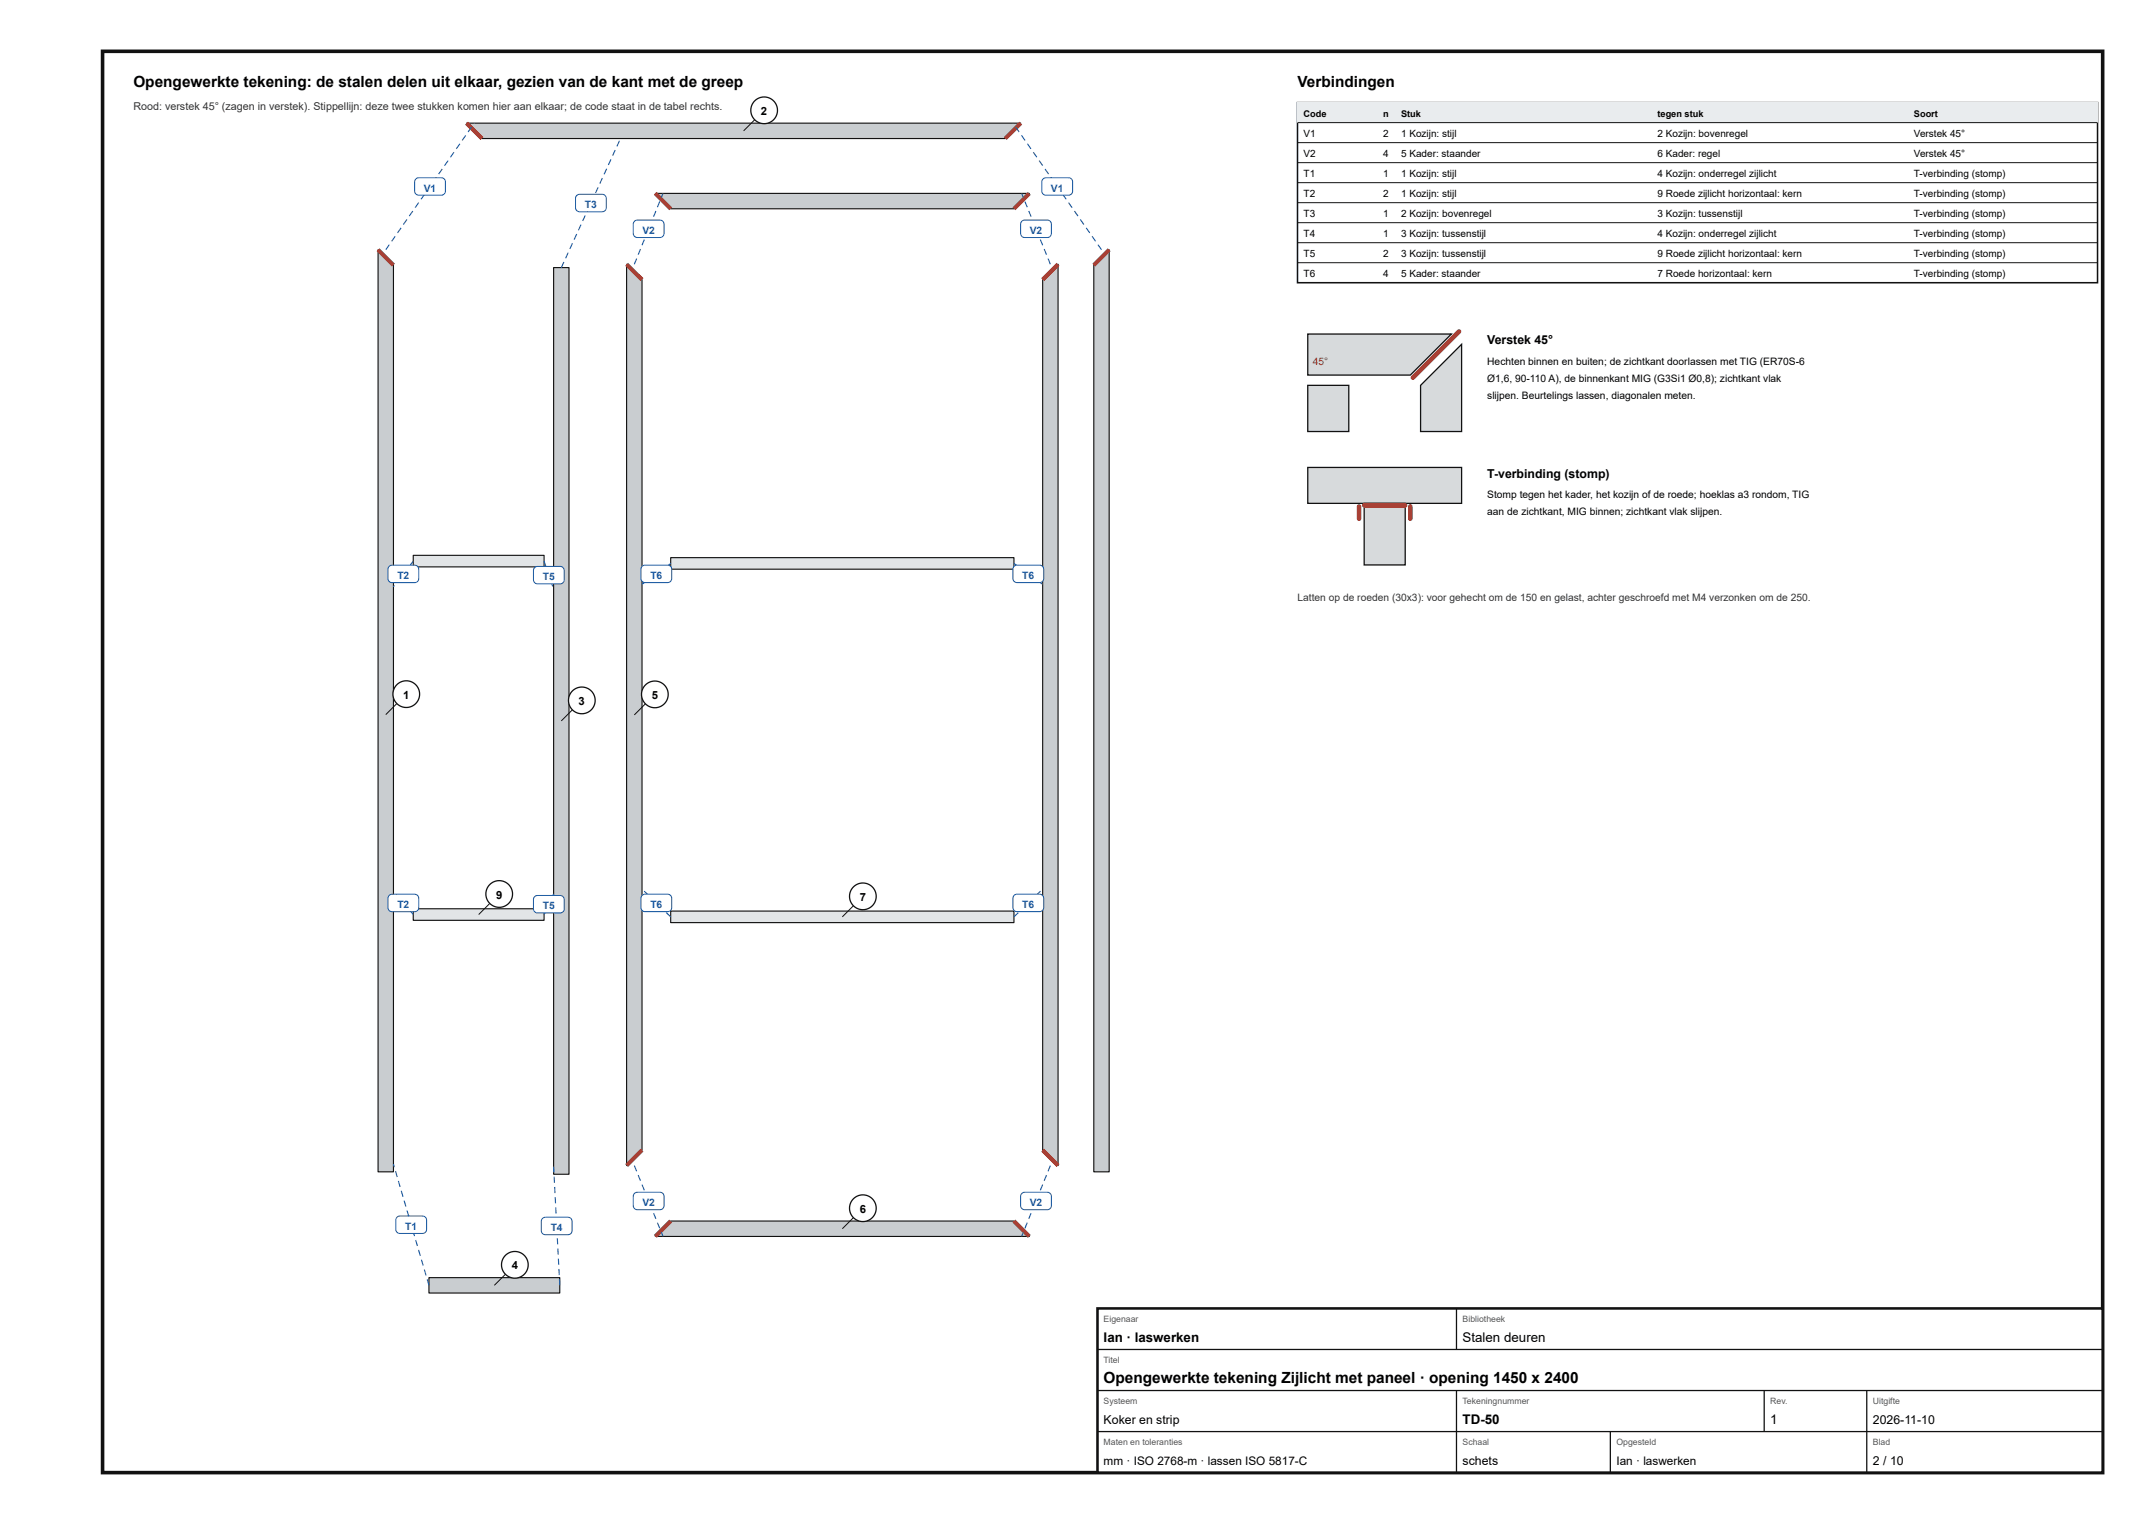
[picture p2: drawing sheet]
<svg xmlns="http://www.w3.org/2000/svg" width="420mm" height="297mm" viewBox="0 0 420 297" stroke-linecap="round" stroke-linejoin="round" font-family="sans-serif">
<path d="M20 10h390v277h-390z" fill="none" stroke="#111" stroke-width=".7" stroke-linecap="butt"/>
<path d="M73.7 48.7l3 3v176.7h-3z" fill="#c9cdd0"/>
<path d="M73.7 48.7l3 3v176.7h-3z" fill="none" stroke="#111" stroke-width=".22"/>
<path d="M73.7 48.7l3 3" fill="none" stroke="#c0392b" stroke-width=".8" stroke-linecap="butt"/>
<path d="M213.3 51.7l3-3v179.7h-3z" fill="#c9cdd0"/>
<path d="M213.3 51.7l3-3v179.7h-3z" fill="none" stroke="#111" stroke-width=".22"/>
<path d="M216.3 48.7l-3 3" fill="none" stroke="#c0392b" stroke-width=".8" stroke-linecap="butt"/>
<path d="M91 24h108l-3 3h-102z" fill="#c9cdd0"/>
<path d="M91 24h108l-3 3h-102z" fill="none" stroke="#111" stroke-width=".22"/>
<path d="M91 24l3 3M199 24l-3 3" fill="none" stroke="#c0392b" stroke-width=".8" stroke-linecap="butt"/>
<path d="M107.9 52.2h3v176.6h-3z" fill="#c9cdd0"/>
<path d="M107.9 52.2h3v176.6h-3z" fill="none" stroke="#111" stroke-width=".22"/>
<path d="M83.6 249h25.5v3h-25.5z" fill="#c9cdd0"/>
<path d="M83.6 249h25.5v3h-25.5z" fill="none" stroke="#111" stroke-width=".22"/>
<path d="M122.2 51.5l3 3v169.6l-3 3.1z" fill="#c9cdd0"/>
<path d="M122.2 51.5l3 3v169.6l-3 3.1z" fill="none" stroke="#111" stroke-width=".22"/>
<path d="M122.2 51.5l3 3M125.2 224.1l-3 3.1" fill="none" stroke="#c0392b" stroke-width=".8" stroke-linecap="butt"/>
<path d="M203.3 54.5l3-3v175.7l-3-3.1z" fill="#c9cdd0"/>
<path d="M203.3 54.5l3-3v175.7l-3-3.1z" fill="none" stroke="#111" stroke-width=".22"/>
<path d="M206.3 51.5l-3 3M203.3 224.1l3 3.1" fill="none" stroke="#c0392b" stroke-width=".8" stroke-linecap="butt"/>
<path d="M130.8 238h66.9l3 3h-72.9z" fill="#c9cdd0"/>
<path d="M130.8 238h66.9l3 3h-72.9z" fill="none" stroke="#111" stroke-width=".22"/>
<path d="M130.8 238l-3 3M197.7 238l3 3" fill="none" stroke="#c0392b" stroke-width=".8" stroke-linecap="butt"/>
<path d="M127.8 37.7h72.9l-3 3h-66.9z" fill="#c9cdd0"/>
<path d="M127.8 37.7h72.9l-3 3h-66.9z" fill="none" stroke="#111" stroke-width=".22"/>
<path d="M127.8 37.7l3 3M200.7 37.7l-3 3" fill="none" stroke="#c0392b" stroke-width=".8" stroke-linecap="butt"/>
<path d="M130.8 177.6h66.9v2.2h-66.9z" fill="#e2e5e7"/>
<path d="M130.8 177.6h66.9v2.2h-66.9z" fill="none" stroke="#111" stroke-width=".22"/>
<path d="M130.8 108.7h66.9v2.2h-66.9z" fill="#e2e5e7"/>
<path d="M130.8 108.7h66.9v2.2h-66.9z" fill="none" stroke="#111" stroke-width=".22"/>
<path d="M80.6 177.1h25.5v2.3h-25.5z" fill="#e2e5e7"/>
<path d="M80.6 177.1h25.5v2.3h-25.5z" fill="none" stroke="#111" stroke-width=".22"/>
<path d="M80.6 108.2h25.5v2.3h-25.5z" fill="#e2e5e7"/>
<path d="M80.6 108.2h25.5v2.3h-25.5z" fill="none" stroke="#111" stroke-width=".22"/>
<path d="M75.8 47.6l.2 .1-.7 1-.2-.1zM77 46l.1 .1-.6 1-.2-.1zM78.1 44.3l.2 .2-.7 1-.2-.2zM79.3 42.7l.1 .1-.7 1-.1-.1zM80.4 41.1l.2 .1-.7 1-.2-.1zM81.5 39.4l.2 .2-.7 .9-.1-.1zM82.7 37.8l.2 .1-.7 1-.2-.1zM83.8 36.2l.2 .1-.7 1-.1-.2zM85 34.5l.2 .1-.7 1-.2-.1zM86.1 32.9l.2 .1-.7 1-.2-.1zM87.3 31.2l.2 .2-.7 .9-.2-.1zM88.4 29.6l.2 .1-.7 1-.2-.1zM89.6 28l.2 .1-.7 1-.2-.2zM90.7 26.3l.2 .1-.7 1-.2-.1zM91.9 24.7l.1 .1-.6 1-.2-.1zM92.4 23.9l.1 .3z" fill="#1f5fa8"/>
<path d="M81.1 34.9l.5-.3h4.4a.8 .8 0 0 1 .8 .8v1.8a.8 .8 0 0 1-.8 .8h-4.4a.8 .8 0 0 1-.8-.8l.1-1.9z" fill="#fff"/>
<path d="M81.1 34.9l.5-.3h4.4a.8 .8 0 0 1 .8 .8v1.8a.8 .8 0 0 1-.8 .8h-4.4a.8 .8 0 0 1-.8-.8l.1-1.9z" fill="none" stroke="#1f5fa8" stroke-width=".2"/>
<path d="M214 47.7l.2-.1 .7 1-.2 .1zM212.9 46.1l.1-.1 .7 1-.2 .1zM211.7 44.5l.2-.2 .7 1-.2 .2zM210.6 42.8l.1-.1 .7 1-.2 .1zM209.4 41.2l.2-.1 .7 1-.2 .1zM208.3 39.6l.1-.2 .7 1-.1 .1zM207.1 37.9l.2-.1 .7 1-.2 .1zM206 36.3l.2-.1 .6 .9-.1 .2zM204.8 34.6l.2-.1 .7 1-.2 .1zM203.7 33l.2-.1 .6 1-.1 .1zM202.5 31.4l.2-.2 .7 1-.2 .1zM201.4 29.7l.2-.1 .7 1-.2 .1zM200.2 28.1l.2-.1 .7 .9-.2 .2zM199.1 26.4l.2-.1 .7 1-.2 .1zM197.9 24.8l.2-.1 .7 1-.2 .1zM197.4 24.1l.3-.1z" fill="#1f5fa8"/>
<path d="M203.4 34.9l.5-.3h4.4a.8 .8 0 0 1 .8 .8v1.8a.8 .8 0 0 1-.8 .8h-4.4a.8 .8 0 0 1-.8-.8l.1-1.9z" fill="#fff"/>
<path d="M203.4 34.9l.5-.3h4.4a.8 .8 0 0 1 .8 .8v1.8a.8 .8 0 0 1-.8 .8h-4.4a.8 .8 0 0 1-.8-.8l.1-1.9z" fill="none" stroke="#1f5fa8" stroke-width=".2"/>
<path d="M109.8 51l.2 .1-.5 1.1-.2-.1zM110.7 49.2l.2 .1-.5 1.1-.2-.1zM111.5 47.4l.2 .1-.5 1.1-.2-.1zM112.4 45.6l.2 .1-.5 1h-.2zM113.2 43.7l.2 .1-.5 1.1-.2-.1zM114 41.9l.2 .1-.5 1.1-.2-.1zM114.9 40.1l.2 .1-.5 1.1-.2-.1zM115.7 38.3l.2 .1-.5 1.1-.2-.1zM116.5 36.5l.2 .1-.5 1.1-.2-.1zM117.4 34.7h.2l-.5 1.1-.2-.1zM118.2 32.8l.2 .1-.5 1.1-.2-.1zM119 31l.2 .1-.5 1.1-.2-.1zM119.9 29.2l.2 .1-.5 1.1-.2-.1zM120.7 27.4l.2 .1-.5 1.1-.2-.1z" fill="#1f5fa8"/>
<path d="M112.5 38.1l.5-.2h4.4a.8 .8 0 0 1 .8 .8v1.8a.8 .8 0 0 1-.8 .8h-4.4a.8 .8 0 0 1-.8-.8v-2z" fill="#fff"/>
<path d="M112.5 38.1l.5-.2h4.4a.8 .8 0 0 1 .8 .8v1.8a.8 .8 0 0 1-.8 .8h-4.4a.8 .8 0 0 1-.8-.8v-2z" fill="none" stroke="#1f5fa8" stroke-width=".2"/>
<path d="M83.2 249.4l.2-.1 .3 1.2h-.2zM82.6 247.5l.2-.1 .4 1.1-.2 .1zM82.1 245.5h.2l.3 1.1-.2 .1zM81.5 243.6h.2l.4 1.1-.3 .1zM80.9 241.7l.3-.1 .3 1.2-.2 .1zM80.4 239.8l.2-.1 .3 1.2h-.2zM79.8 237.9l.2-.1 .4 1.2h-.2zM79.3 235.9h.2l.3 1.1-.2 .1zM78.7 234h.2l.3 1.1-.2 .1zM78.1 232.1l.2-.1 .4 1.2-.2 .1zM77.6 230.2l.2-.1 .3 1.2h-.2zM77 228.3l.2-.1 .4 1.2h-.3zM76.6 226.9l.2-.1 .2 .6-.2 .1z" fill="#1f5fa8"/>
<path d="M77.4 237.2l.6-.2h4.4a.8 .8 0 0 1 .8 .8v1.8a.8 .8 0 0 1-.8 .8h-4.4a.8 .8 0 0 1-.8-.8v-2z" fill="#fff"/>
<path d="M77.4 237.2l.6-.2h4.4a.8 .8 0 0 1 .8 .8v1.8a.8 .8 0 0 1-.8 .8h-4.4a.8 .8 0 0 1-.8-.8v-2z" fill="none" stroke="#1f5fa8" stroke-width=".2"/>
<path d="M109 249.3h.2l.1 1.2h-.3zM108.9 247.3h.2l.1 1.2h-.3zM108.8 245.3h.2l.1 1.2h-.3zM108.7 243.3h.2v1.2h-.2zM108.6 241.3h.2v1.2h-.2zM108.5 239.3h.2v1.2h-.2zM108.4 237.3h.2v1.2h-.2zM108.3 235.3h.2v1.2h-.2zM108.1 233.3h.3v1.2h-.2zM108 231.3h.3v1.2h-.2zM107.9 229.3h.3v1.2h-.2zM107.8 227.4l.3-.1v1.2h-.2z" fill="#1f5fa8"/>
<path d="M105.8 237.5l.5-.3h4.4a.8 .8 0 0 1 .8 .8v1.8a.8 .8 0 0 1-.8 .8h-4.4a.8 .8 0 0 1-.8-.8l.1-1.9z" fill="#fff"/>
<path d="M105.8 237.5l.5-.3h4.4a.8 .8 0 0 1 .8 .8v1.8a.8 .8 0 0 1-.8 .8h-4.4a.8 .8 0 0 1-.8-.8l.1-1.9z" fill="none" stroke="#1f5fa8" stroke-width=".2"/>
<path d="M123.6 227.2l.2-.1 .4 1.1-.2 .1zM124.3 229.1l.2-.1 .5 1.1-.2 .1zM125.1 230.9l.2-.1 .4 1.1-.2 .1zM125.8 232.8l.2-.1 .5 1.1-.2 .1zM126.6 234.6l.2-.1 .4 1.1-.2 .1zM127.3 236.5l.2-.1 .5 1.1-.2 .1zM128.1 238.3l.2-.1 .4 1.2h-.2zM128.8 240.2l.2-.1 .4 .8-.2 .1z" fill="#1f5fa8"/>
<path d="M123.7 232.6l.6-.2h4.4a.8 .8 0 0 1 .8 .8v1.8a.8 .8 0 0 1-.8 .8h-4.4a.8 .8 0 0 1-.8-.8v-2z" fill="#fff"/>
<path d="M123.7 232.6l.6-.2h4.4a.8 .8 0 0 1 .8 .8v1.8a.8 .8 0 0 1-.8 .8h-4.4a.8 .8 0 0 1-.8-.8v-2z" fill="none" stroke="#1f5fa8" stroke-width=".2"/>
<path d="M124 50.3l.2 .1-.4 1.1h-.2zM124.8 48.5l.2 .1-.5 1.1-.2-.1zM125.5 46.6l.2 .1-.4 1.1h-.2zM126.3 44.8l.2 .1-.5 1.1-.2-.1zM127 42.9l.2 .1-.4 1.1-.2-.1zM127.8 41.1l.2 .1-.5 1.1-.2-.1zM128.5 39.2l.2 .1-.4 1.1-.2-.1zM129.2 37.6l.2 .1-.4 .9-.2-.1z" fill="#1f5fa8"/>
<path d="M123.7 43.1l.6-.2h4.4a.8 .8 0 0 1 .8 .8v1.8a.8 .8 0 0 1-.8 .8h-4.4a.8 .8 0 0 1-.8-.8v-2z" fill="#fff"/>
<path d="M123.7 43.1l.6-.2h4.4a.8 .8 0 0 1 .8 .8v1.8a.8 .8 0 0 1-.8 .8h-4.4a.8 .8 0 0 1-.8-.8v-2z" fill="none" stroke="#1f5fa8" stroke-width=".2"/>
<path d="M204.7 227.1l.2 .1-.4 1.1-.2-.1zM204 229l.2 .1-.5 1.1-.2-.1zM203.2 230.8l.2 .1-.4 1.1-.2-.1zM202.5 232.7l.2 .1-.5 1.1-.2-.1zM201.7 234.5l.2 .1-.4 1.1-.3-.1zM200.9 236.4l.3 .1-.5 1.1-.2-.1zM200.2 238.2l.2 .1-.4 1.1h-.3zM199.4 240.1l.2 .1-.3 .8-.2-.1z" fill="#1f5fa8"/>
<path d="M199.2 232.6l.6-.2h4.4a.8 .8 0 0 1 .8 .8v1.8a.8 .8 0 0 1-.8 .8h-4.4a.8 .8 0 0 1-.8-.8v-2z" fill="#fff"/>
<path d="M199.2 232.6l.6-.2h4.4a.8 .8 0 0 1 .8 .8v1.8a.8 .8 0 0 1-.8 .8h-4.4a.8 .8 0 0 1-.8-.8v-2z" fill="none" stroke="#1f5fa8" stroke-width=".2"/>
<path d="M204.3 50.4l.2-.1 .4 1.2h-.2zM203.5 48.6l.2-.1 .5 1.1-.2 .1zM202.8 46.7l.2-.1 .4 1.2h-.2zM202 44.9l.2-.1 .5 1.1-.2 .1zM201.2 43l.3-.1 .4 1.1-.2 .1zM200.5 41.2l.2-.1 .5 1.1-.3 .1zM199.7 39.3l.3-.1 .4 1.1-.2 .1zM199.1 37.7l.2-.1 .3 .9-.2 .1z" fill="#1f5fa8"/>
<path d="M199.2 43.1l.6-.2h4.4a.8 .8 0 0 1 .8 .8v1.8a.8 .8 0 0 1-.8 .8h-4.4a.8 .8 0 0 1-.8-.8v-2z" fill="#fff"/>
<path d="M199.2 43.1l.6-.2h4.4a.8 .8 0 0 1 .8 .8v1.8a.8 .8 0 0 1-.8 .8h-4.4a.8 .8 0 0 1-.8-.8v-2z" fill="none" stroke="#1f5fa8" stroke-width=".2"/>
<path d="M130 177.8l.9 .8-.2 .2-.9-.9zM128.6 176.4l.8 .8-.1 .2-.9-.9zM127.1 175l.9 .8-.2 .2-.8-.9zM125.7 173.6l.9 .8-.2 .2-.9-.8z" fill="#1f5fa8"/>
<path d="M125.2 174.5l.6-.2h4.4a.8 .8 0 0 1 .8 .8v1.8a.8 .8 0 0 1-.8 .8h-4.4a.8 .8 0 0 1-.8-.8v-2z" fill="#fff"/>
<path d="M125.2 174.5l.6-.2h4.4a.8 .8 0 0 1 .8 .8v1.8a.8 .8 0 0 1-.8 .8h-4.4a.8 .8 0 0 1-.8-.8v-2z" fill="none" stroke="#1f5fa8" stroke-width=".2"/>
<path d="M197.6 178.6l.9-.8 .1 .1-.8 .9zM199.1 177.2l.8-.8 .2 .1-.9 .9zM200.5 175.8l.9-.8 .1 .1-.8 .9zM201.9 174.4l.9-.8 .2 .2-.9 .8z" fill="#1f5fa8"/>
<path d="M197.7 174.5l.6-.2h4.4a.8 .8 0 0 1 .8 .8v1.8a.8 .8 0 0 1-.8 .8h-4.4a.8 .8 0 0 1-.8-.8v-2z" fill="#fff"/>
<path d="M197.7 174.5l.6-.2h4.4a.8 .8 0 0 1 .8 .8v1.8a.8 .8 0 0 1-.8 .8h-4.4a.8 .8 0 0 1-.8-.8v-2z" fill="none" stroke="#1f5fa8" stroke-width=".2"/>
<path d="M129.7 110.4l1-.7 .1 .2-.9 .7zM128.1 111.6l1-.7 .1 .2-.9 .7zM126.5 112.8l1-.7 .1 .2-1 .7zM125.1 113.8l.8-.5 .1 .1-.7 .6z" fill="#1f5fa8"/>
<path d="M125.2 110.4l.6-.3h4.4a.8 .8 0 0 1 .8 .8v1.8a.8 .8 0 0 1-.8 .8h-4.4a.8 .8 0 0 1-.8-.8v-1.9z" fill="#fff"/>
<path d="M125.2 110.4l.6-.3h4.4a.8 .8 0 0 1 .8 .8v1.8a.8 .8 0 0 1-.8 .8h-4.4a.8 .8 0 0 1-.8-.8v-1.9z" fill="none" stroke="#1f5fa8" stroke-width=".2"/>
<path d="M197.8 109.7l.9 .7-.1 .2-1-.7zM199.4 110.9l1 .7-.2 .2-.9-.7zM201 112.1l1 .7-.1 .2-1-.7zM202.6 113.2l.8 .6-.2 .2-.7-.6z" fill="#1f5fa8"/>
<path d="M197.7 110.4l.6-.3h4.4a.8 .8 0 0 1 .8 .8v1.8a.8 .8 0 0 1-.8 .8h-4.4a.8 .8 0 0 1-.8-.8v-1.9z" fill="#fff"/>
<path d="M197.7 110.4l.6-.3h4.4a.8 .8 0 0 1 .8 .8v1.8a.8 .8 0 0 1-.8 .8h-4.4a.8 .8 0 0 1-.8-.8v-1.9z" fill="none" stroke="#1f5fa8" stroke-width=".2"/>
<path d="M79.7 177.4l.2-.2 .8 1-.2 .1zM78.4 175.9l.2-.2 .8 .9-.2 .2zM77.1 174.4l.2-.2 .8 .9-.2 .2z" fill="#1f5fa8"/>
<path d="M75.9 174.5l.5-.2h4.4a.8 .8 0 0 1 .8 .8v1.8a.8 .8 0 0 1-.8 .8h-4.4a.8 .8 0 0 1-.8-.8l.1-2z" fill="#fff"/>
<path d="M75.9 174.5l.5-.2h4.4a.8 .8 0 0 1 .8 .8v1.8a.8 .8 0 0 1-.8 .8h-4.4a.8 .8 0 0 1-.8-.8l.1-2z" fill="none" stroke="#1f5fa8" stroke-width=".2"/>
<path d="M106.5 177.1l.2 .1-.5 1.1-.2-.1zM107.3 175.3l.2 .1-.5 1.1-.2-.1zM107.8 174.2l.2 .1-.1 .3h-.2z" fill="#1f5fa8"/>
<path d="M104.3 174.8l.5-.3h4.4a.8 .8 0 0 1 .8 .8v1.8a.8 .8 0 0 1-.8 .8h-4.4a.8 .8 0 0 1-.8-.8v-1.9z" fill="#fff"/>
<path d="M104.3 174.8l.5-.3h4.4a.8 .8 0 0 1 .8 .8v1.8a.8 .8 0 0 1-.8 .8h-4.4a.8 .8 0 0 1-.8-.8v-1.9z" fill="none" stroke="#1f5fa8" stroke-width=".2"/>
<path d="M80.5 109.3l.2 .1-.8 1-.1-.2zM79.3 110.9l.1 .1-.7 1-.2-.2zM78 112.5l.2 .1-.7 .9-.2-.1zM76.8 114l.2 .2-.2 .2-.2-.1z" fill="#1f5fa8"/>
<path d="M75.9 110.4l.5-.3h4.4a.8 .8 0 0 1 .8 .8v1.8a.8 .8 0 0 1-.8 .8h-4.4a.8 .8 0 0 1-.8-.8l.1-1.9z" fill="#fff"/>
<path d="M75.9 110.4l.5-.3h4.4a.8 .8 0 0 1 .8 .8v1.8a.8 .8 0 0 1-.8 .8h-4.4a.8 .8 0 0 1-.8-.8l.1-1.9z" fill="none" stroke="#1f5fa8" stroke-width=".2"/>
<path d="M106 109.4l.2-.1 .4 1.2h-.2zM106.6 111.3l.2-.1 .4 1.2h-.2zM107.3 113.2l.2-.1 .4 1.1-.2 .1z" fill="#1f5fa8"/>
<path d="M104.3 110.6l.5-.2h4.4a.8 .8 0 0 1 .8 .8v1.8a.8 .8 0 0 1-.8 .8h-4.4a.8 .8 0 0 1-.8-.8v-2z" fill="#fff"/>
<path d="M104.3 110.6l.5-.2h4.4a.8 .8 0 0 1 .8 .8v1.8a.8 .8 0 0 1-.8 .8h-4.4a.8 .8 0 0 1-.8-.8v-2z" fill="none" stroke="#1f5fa8" stroke-width=".2"/>
<path d="M77.4 137.1l-2.2 2.2" fill="none" stroke="#111" stroke-width=".19"/>
<circle cx="79.2" cy="135.3" r="2.6" fill="#fff"/>
<circle cx="79.2" cy="135.3" r="2.6" fill="none" stroke="#111" stroke-width=".25"/>
<path d="M147.2 23.3l-2.2 2.2" fill="none" stroke="#111" stroke-width=".19"/>
<circle cx="149" cy="21.5" r="2.6" fill="#fff"/>
<circle cx="149" cy="21.5" r="2.6" fill="none" stroke="#111" stroke-width=".25"/>
<path d="M111.6 138.3l-2.2 2.2" fill="none" stroke="#111" stroke-width=".19"/>
<circle cx="113.4" cy="136.5" r="2.6" fill="#fff"/>
<circle cx="113.4" cy="136.5" r="2.6" fill="none" stroke="#111" stroke-width=".25"/>
<path d="M98.6 248.3l-2.2 2.2" fill="none" stroke="#111" stroke-width=".19"/>
<circle cx="100.4" cy="246.5" r="2.6" fill="#fff"/>
<circle cx="100.4" cy="246.5" r="2.6" fill="none" stroke="#111" stroke-width=".25"/>
<path d="M125.9 137.1l-2.2 2.2" fill="none" stroke="#111" stroke-width=".19"/>
<circle cx="127.7" cy="135.3" r="2.6" fill="#fff"/>
<circle cx="127.7" cy="135.3" r="2.6" fill="none" stroke="#111" stroke-width=".25"/>
<path d="M166.4 237.3l-2.2 2.2" fill="none" stroke="#111" stroke-width=".19"/>
<circle cx="168.2" cy="235.5" r="2.6" fill="#fff"/>
<circle cx="168.2" cy="235.5" r="2.6" fill="none" stroke="#111" stroke-width=".25"/>
<path d="M166.4 176.5l-2.2 2.2" fill="none" stroke="#111" stroke-width=".19"/>
<circle cx="168.2" cy="174.7" r="2.6" fill="#fff"/>
<circle cx="168.2" cy="174.7" r="2.6" fill="none" stroke="#111" stroke-width=".25"/>
<path d="M95.5 176l-2.2 2.2" fill="none" stroke="#111" stroke-width=".19"/>
<circle cx="97.3" cy="174.2" r="2.6" fill="#fff"/>
<circle cx="97.3" cy="174.2" r="2.6" fill="none" stroke="#111" stroke-width=".25"/>
<path d="M253 20h156v35.1h-156z" fill="none" stroke="#111" stroke-width=".3"/>
<path d="M253 20h156v3.9h-156z" fill="#e9ecee"/>
<path d="M253 23.9h156M253 27.8h156M253 31.7h156M253 35.6h156M253 39.5h156M253 43.4h156M253 47.3h156M253 51.2h156" fill="none" stroke="#111" stroke-width=".19"/>
<path d="M255 65.1h28l-8 8h-20z" fill="#d7dadc"/>
<path d="M255 65.1h28l-8 8h-20z" fill="none" stroke="#111" stroke-width=".25"/>
<path d="M255 75.1h8v9h-8z" fill="#d7dadc"/>
<path d="M255 75.1h8v9h-8z" fill="none" stroke="#111" stroke-width=".25"/>
<path d="M285 67.1v17h-8v-9z" fill="#d7dadc"/>
<path d="M285 67.1v17h-8v-9z" fill="none" stroke="#111" stroke-width=".25"/>
<path d="M284.5 64.6l-9 9" fill="none" stroke="#c0392b" stroke-width=".9"/>
<path d="M255 91.1h30v7h-30z" fill="#d7dadc"/>
<path d="M255 91.1h30v7h-30z" fill="none" stroke="#111" stroke-width=".25"/>
<path d="M266 98.1h8v12h-8z" fill="#d7dadc"/>
<path d="M266 98.1h8v12h-8z" fill="none" stroke="#111" stroke-width=".25"/>
<path d="M265 98.7v2.4M266 98.5h8M275 98.7v2.4" fill="none" stroke="#c0392b" stroke-width=".9"/>
<path d="M214 255h196v32h-196z" fill="#fff"/>
<path d="M214 255h196v32h-196z" fill="none" stroke="#111" stroke-width=".5"/>
<path d="M284 255v8M214 263h196M214 271h196M214 279h196M284 271v16M314 279v8M344 271v8M364 271v16" fill="none" stroke="#111" stroke-width=".25"/>
<g font-size="3">
<text x="26" y="17">Opengewerkte tekening: de stalen delen uit elkaar, gezien van de kant met de greep</text>
<text x="253" y="17">Verbindingen</text>
<text x="215.2" y="269.6">Opengewerkte tekening Zijlicht met paneel · opening 1450 x 2400</text>
</g>
<g font-size="2.6">
<text x="215.2" y="261.6">Ian · laswerken</text>
<text x="285.2" y="261.6">Stalen deuren</text>
<text x="285.2" y="277.6">TD-50</text>
<text x="345.2" y="277.6">1</text>
</g>
<g font-size="2.4">
<text x="290" y="67.1">Verstek 45°</text>
<text x="290" y="93.1">T-verbinding (stomp)</text>
<text x="215.2" y="277.6">Koker en strip</text>
<text x="365.2" y="277.6">2026-11-10</text>
<text x="285.2" y="285.6">schets</text>
<text x="365.2" y="285.6">2 / 10</text>
</g>
<g font-size="2.3">
<text x="215.2" y="285.6">mm · ISO 2768-m · lassen ISO 5817-C</text>
<text x="315.2" y="285.6">Ian · laswerken</text>
</g>
<g font-size="2.2">
<text x="148.4" y="22.4">2</text>
<text x="78.6" y="136.2">1</text>
<text x="112.8" y="137.4">3</text>
<text x="127.1" y="136.2">5</text>
<text x="96.7" y="175.1">9</text>
<text x="167.6" y="175.6">7</text>
<text x="167.6" y="236.4">6</text>
<text x="99.8" y="247.4">4</text>
</g>
<text font-size="2.1" fill="#333" x="26" y="21.5">Rood: verstek 45° (zagen in verstek). Stippellijn: deze twee stukken komen hier aan elkaar; de code staat in de tabel rechts.</text>
<g font-size="2" fill="#1f5fa8">
<text x="82.6" y="37.3">V1</text>
<text x="114" y="40.6">T3</text>
<text x="204.9" y="37.3">V1</text>
<text x="125.3" y="45.6">V2</text>
<text x="200.8" y="45.6">V2</text>
<text x="77.5" y="112.8">T2</text>
<text x="105.8" y="113.1">T5</text>
<text x="126.8" y="112.8">T6</text>
<text x="199.3" y="112.8">T6</text>
<text x="77.5" y="177">T2</text>
<text x="105.8" y="177.2">T5</text>
<text x="126.8" y="177">T6</text>
<text x="199.3" y="177">T6</text>
<text x="79" y="239.7">T1</text>
<text x="107.4" y="239.9">T4</text>
<text x="125.3" y="235.1">V2</text>
<text x="200.8" y="235.1">V2</text>
</g>
<text font-size="2" fill="#c0392b" x="256" y="71.1">45°</text>
<g font-size="2">
<text x="290" y="71.1">Hechten binnen en buiten; de zichtkant doorlassen met TIG (ER70S-6</text>
<text x="290" y="74.4">Ø1,6, 90-110 A), de binnenkant MIG (G3Si1 Ø0,8); zichtkant vlak</text>
<text x="290" y="77.7">slijpen. Beurtelings lassen, diagonalen meten.</text>
<text x="290" y="97.1">Stomp tegen het kader, het kozijn of de roede; hoeklas a3 rondom, TIG</text>
<text x="290" y="100.4">aan de zichtkant, MIG binnen; zichtkant vlak slijpen.</text>
</g>
<text font-size="2" fill="#333" x="253" y="117.1">Latten op de roeden (30x3): voor gehecht om de 150 en gelast, achter geschroefd met M4 verzonken om de 250.</text>
<g font-size="1.9">
<text x="254.2" y="26.6">V1</text>
<text x="269.7" y="26.6">2</text>
<text x="273.2" y="26.6">1 Kozijn: stijl</text>
<text x="323.2" y="26.6">2 Kozijn: bovenregel</text>
<text x="373.2" y="26.6">Verstek 45°</text>
<text x="254.2" y="30.5">V2</text>
<text x="254.2" y="34.4">T1</text>
<text x="269.7" y="30.5">4</text>
<text x="269.7" y="34.4">1</text>
<text x="273.2" y="30.5">5 Kader: staander</text>
<text x="273.2" y="34.4">1 Kozijn: stijl</text>
<text x="323.2" y="30.5">6 Kader: regel</text>
<text x="323.2" y="34.4">4 Kozijn: onderregel zijlicht</text>
<text x="373.2" y="30.5">Verstek 45°</text>
<text x="373.2" y="34.4">T-verbinding (stomp)</text>
<text x="254.2" y="38.3">T2</text>
<text x="269.7" y="38.3">2</text>
<text x="273.2" y="38.3">1 Kozijn: stijl</text>
<text x="323.2" y="38.3">9 Roede zijlicht horizontaal: kern</text>
<text x="373.2" y="38.3">T-verbinding (stomp)</text>
<text x="254.2" y="42.2">T3</text>
<text x="254.2" y="46.1">T4</text>
<text x="269.7" y="42.2">1</text>
<text x="269.7" y="46.1">1</text>
<text x="273.2" y="42.2">2 Kozijn: bovenregel</text>
<text x="273.2" y="46.1">3 Kozijn: tussenstijl</text>
<text x="323.2" y="42.2">3 Kozijn: tussenstijl</text>
<text x="323.2" y="46.1">4 Kozijn: onderregel zijlicht</text>
<text x="373.2" y="42.2">T-verbinding (stomp)</text>
<text x="373.2" y="46.1">T-verbinding (stomp)</text>
<text x="254.2" y="50">T5</text>
<text x="254.2" y="53.9">T6</text>
<text x="269.7" y="50">2</text>
<text x="269.7" y="53.9">4</text>
<text x="273.2" y="50">3 Kozijn: tussenstijl</text>
<text x="273.2" y="53.9">5 Kader: staander</text>
<text x="323.2" y="50">9 Roede zijlicht horizontaal: kern</text>
<text x="323.2" y="53.9">7 Roede horizontaal: kern</text>
<text x="373.2" y="50">T-verbinding (stomp)</text>
<text x="373.2" y="53.9">T-verbinding (stomp)</text>
</g>
<g font-size="1.8">
<text x="254.2" y="22.7">Code</text>
<text x="269.7" y="22.7">n</text>
<text x="273.2" y="22.7">Stuk</text>
<text x="323.2" y="22.7">tegen stuk</text>
<text x="373.2" y="22.7">Soort</text>
</g>
<g font-size="1.7" fill="#555">
<text x="215.2" y="257.6">Eigenaar</text>
<text x="285.2" y="257.6">Bibliotheek</text>
<text x="215.2" y="265.6">Titel</text>
<text x="215.2" y="273.6">Systeem</text>
<text x="285.2" y="273.6">Tekeningnummer</text>
<text x="345.2" y="273.6">Rev.</text>
<text x="365.2" y="273.6">Uitgifte</text>
<text x="215.2" y="281.6">Maten en toleranties</text>
<text x="285.2" y="281.6">Schaal</text>
<text x="315.2" y="281.6">Opgesteld</text>
<text x="365.2" y="281.6">Blad</text>
</g>
</svg>
